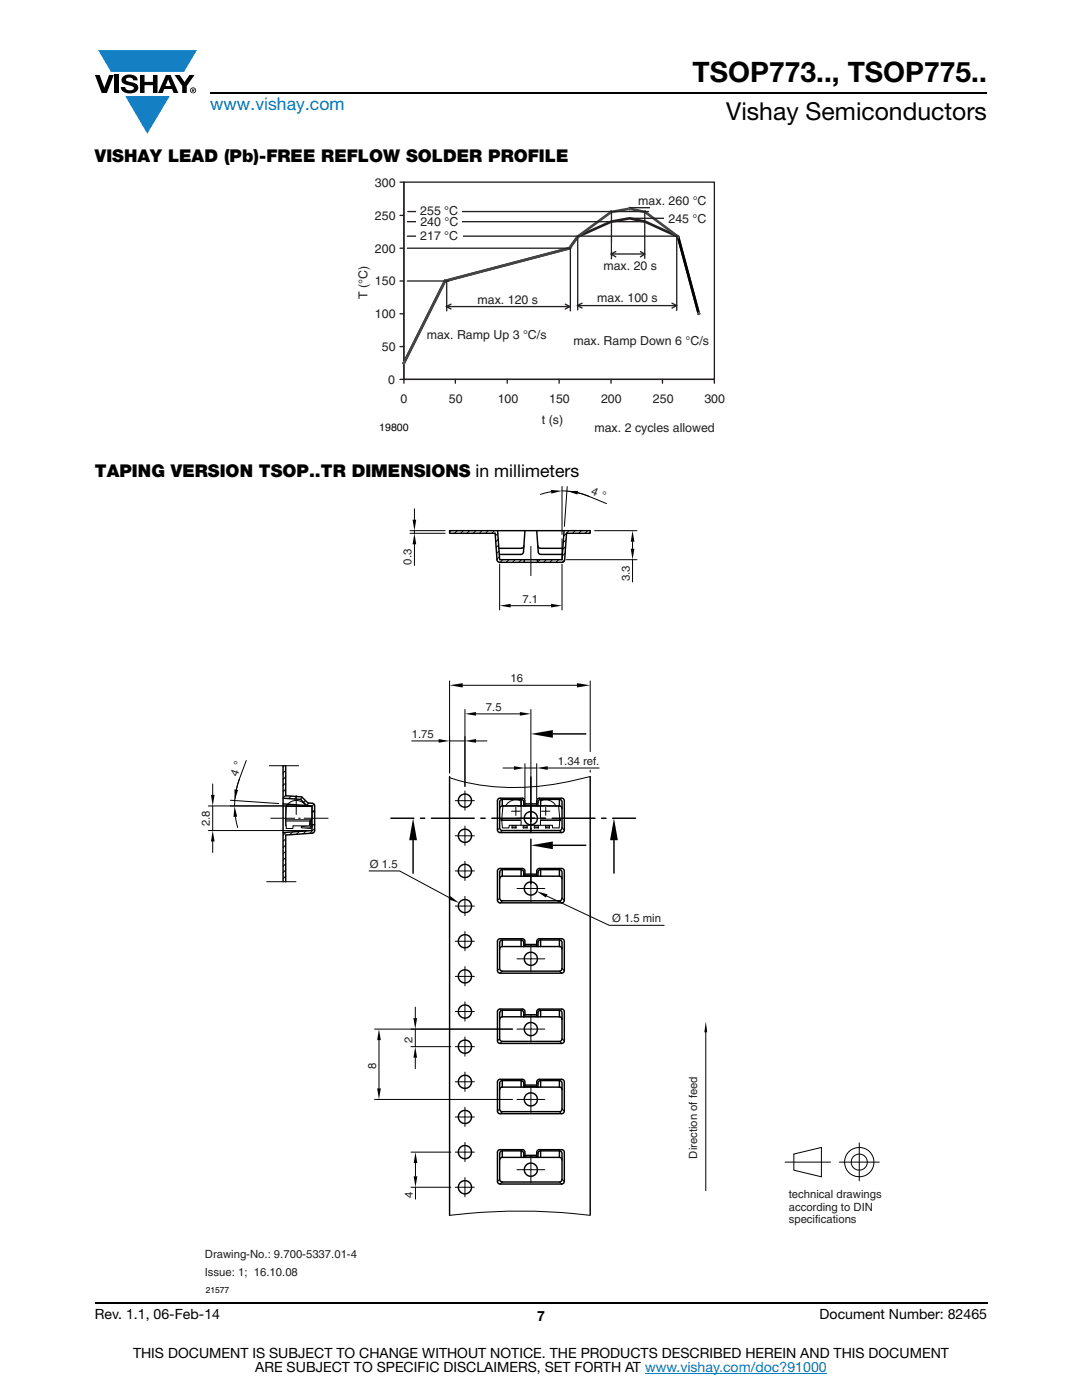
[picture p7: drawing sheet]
<svg xmlns="http://www.w3.org/2000/svg" width="216mm" height="279mm" viewBox="0 0 216 279" stroke-linecap="round" stroke-linejoin="round" font-family="sans-serif">
<g fill="#147fc3">
<path d="M19.6 10h19.7l-2.6 4.3h-1.1h-13.5z"/>
<path d="M25 19.2h8.9l-4.5 7.5z"/>
</g>
<g fill="#000">
<path d="M18.9 15h1l.9 2.5 1-2.5h.9l-1.4 3.6h-1zM22.9 15h.9v3.6h-.9zM24.6 15.3a2.1 2.1 0 0 1 2.8 .3l.1 .4h-.9a.79 .79 0 0 0-.7-.5 .79 .79 0 0 0-.8 .4l.3 .3 1 .2a1.08 1.08 0 0 1 1.2 1 1.08 1.08 0 0 1-1.1 1.2 1.73 1.73 0 0 1-2.4-1.2h.9a.96 .96 0 0 0 .8 .6 .96 .96 0 0 0 .9-.4 1.31 1.31 0 0 0-1.2-.6 1.03 1.03 0 0 1-1.1-.6 1.03 1.03 0 0 1 .2-1.1zM27.9 15h.9v1.3h1.7v-1.3h.9v3.6h-.9v-1.6h-1.7v1.6h-.9zM34.8 15h1.1l.9 1.4 1-1.4h1l-1.5 2.2v1.4h-.9v-1.4z"/>
<path d="M33.6 15.9l.5 1.3h-1.1zM33.1 15l-1.6 3.6h1l.3-.8h1.5l.3 .8h1l-1.6-3.6z"/>
<path d="M38.4 17.8h.2v.2h-.2zM38.3 17.7v.7h.1v-.3l.4 .3-.2-.3 .2-.2-.1-.2z"/>
<path d="M38.1 18a.46 .46 0 0 1 .9 0 .46 .46 0 0 1-.9 0zM37.9 18a.6 .6 0 0 0 1.2 0 .6 .6 0 0 0-1.2 0z"/>
</g>
<path d="M42 18.6h155M18.9 260h178.1" fill="none" stroke="#000" stroke-width=".36"/>
<path d="M128.7 274h36.3" fill="none" stroke="#007ec4" stroke-width=".2"/>
<path d="M71.2 35.2h73.5v51.6h-73.5z" fill="#fff"/>
<path d="M80.6 36.3h61.9M80.6 56.1h61.9M80.6 49.5h61.9M80.6 43h61.9M80.6 69.2h61.9M80.6 62.6h61.9" fill="none" stroke="#fff" stroke-width=".26"/>
<g fill="none" stroke="#231f20" stroke-width=".26">
<path d="M79.8 36.3l.8 .1v40.1M80.6 36.4h61.9v39.3h-61.9zM79.8 56.1h.8M79.8 49.5h.8M79.8 43h.8M79.8 75.7h62.7v.8M79.8 69.2h.8M79.8 62.6h.8M90.9 75.7v.8M101.2 75.7v.8M111.6 75.7v.8M121.9 75.7v.8"/>
<path d="M132.2 75.7v.8"/>
</g>
<path d="M139.4 62.6l-4.1-15.4-6.6-3-3.1-.6-3.7 .6-6.6 3-1.7 2.3-24.8 6.6-8.2 16.3" fill="none" stroke="#231f20" stroke-width=".53"/>
<path d="M135.3 47.2l-6.6-4.9-3.1-.7-3.7 .7-6.6 4.9-1.7 2.3-24.8 6.6-8.2 16.3" fill="none" stroke="#434445" stroke-width=".53"/>
<path d="M135.3 47.2l4.1 15.4" fill="none" stroke="#000" stroke-width=".53"/>
<path d="M80.6 72.2l.2 .2-.2 .2-.3-.2z" fill-rule="evenodd" fill="#57585a"/>
<path d="M80.6 72.2l.2 .2-.2 .2-.3-.2z" fill="none" stroke="#57585a" stroke-width=".26"/>
<path d="M88.8 55.8l.2 .3-.2 .2-.2-.2z" fill-rule="evenodd" fill="#57585a"/>
<path d="M88.8 55.8l.2 .3-.2 .2-.2-.2z" fill="none" stroke="#57585a" stroke-width=".26"/>
<path d="M113.6 49.2l.3 .3-.3 .2-.2-.2z" fill-rule="evenodd" fill="#57585a"/>
<path d="M113.6 49.2l.3 .3-.3 .2-.2-.2z" fill="none" stroke="#57585a" stroke-width=".26"/>
<path d="M115 47.2l.3-.2 .2 .2-.2 .3z" fill-rule="evenodd" fill="#57585a"/>
<path d="M115 47.2l.3-.2 .2 .2-.2 .3z" fill="none" stroke="#57585a" stroke-width=".26"/>
<path d="M121.9 42l.2 .3-.2 .2-.2-.2z" fill-rule="evenodd" fill="#57585a"/>
<path d="M121.9 42l.2 .3-.2 .2-.2-.2z" fill="none" stroke="#57585a" stroke-width=".26"/>
<path d="M125.6 41.4l.3 .2-.3 .3-.2-.3z" fill-rule="evenodd" fill="#57585a"/>
<path d="M125.6 41.4l.3 .2-.3 .3-.2-.3z" fill="none" stroke="#57585a" stroke-width=".26"/>
<path d="M128.7 42l.2 .3-.2 .2-.2-.2z" fill-rule="evenodd" fill="#57585a"/>
<path d="M128.7 42l.2 .3-.2 .2-.2-.2z" fill="none" stroke="#57585a" stroke-width=".26"/>
<path d="M135.3 47l.3 .2-.3 .3-.2-.3z" fill-rule="evenodd" fill="#57585a"/>
<path d="M135.3 47l.3 .2-.3 .3-.2-.3z" fill="none" stroke="#57585a" stroke-width=".26"/>
<path d="M139.4 62.3l.3 .3-.3 .2-.2-.2z" fill-rule="evenodd" fill="#57585a"/>
<path d="M139.4 62.3l.3 .3-.3 .2-.2-.2z" fill="none" stroke="#57585a" stroke-width=".26"/>
<path d="M81.3 56.1h8.3M81.3 49.5h32.6M81.3 44.2h47.6M81.4 42.2h48M125.7 43.6h10.5M125.7 41.5h10.5" fill="none" stroke="#231f20" stroke-width=".26"/>
<g fill="#fff">
<path d="M83 41.4h9v1.5h-9z"/>
<path d="M83 43.6h9.1v1.4h-9.1z"/>
<path d="M132.4 42.8h4.4v1.4h-4.4z"/>
<path d="M129.7 40.8h7.8v1.5h-7.8z"/>
</g>
<path d="M89.1 56.1v5.9M113.8 49.4v12.6M115.3 47.2v14.7M135 47.1v14.9M89 61.2h24.7M90 60.7l-1 .5 1 .5M112.8 60.7l.9 .5-.9 .5M115.2 61h19.8M116.1 60.5l-.9 .5 .9 .5M134.1 60.5l.9 .5-.9 .5" fill="none" stroke="#231f20" stroke-width=".26"/>
<path d="M121.1 59h8.9v1.5h-8.9z" fill="#fff"/>
<path d="M81.3 47.1h54" fill="none" stroke="#231f20" stroke-width=".26"/>
<path d="M83 46.4h9.3v1.4h-9.3z" fill="#fff"/>
<path d="M121.9 50.7h6.8M122 42.2v9.5M122.9 50.2l-1 .5 1 .6M127.8 50.2l.9 .5-.9 .6M128.7 42.3v9.3" fill="none" stroke="#231f20" stroke-width=".26"/>
<g fill="#fff">
<path d="M122.2 48.6h6.2v1.4h-6.2z"/>
<path d="M39.9 96.8h136.1v161.7h-136.1z"/>
</g>
<g fill="none" stroke="#000" stroke-width=".29">
<path d="M89.7 105.9h28.1v.5h-4.8l-.3 5.3-.4 .5h-12.6l-.3-.1-.2-.4-.4-5.3h-9.1zM99.3 105.9l.4 5.8h12.4l.5-5.8M104.5 108.9l-.2 .4-.3 .1h-4.5M104.6 111.7v.5M104.7 105.9l-.2 4.3-.3 .4h-4.6M107.1 105.9l.3 4.3 .2 .4h4.6M107.2 111.7v.5M107.3 108.9l.1 .3 .4 .2h4.5M56.5 159.3l3.5 .2 1.2 1.3M56.5 152.8v23.2M57 152.8v6l3.2 .2 1.2 1.2 1.1 .1 .2 .2 .1 5.3-.2 .4-.3 .1-5.3 .3v9.4M89.7 155v87.5"/>
<path d="M100.2 159.5v1.3M100.2 159.5h3.8M104 159.5l.5 .4v.9h2.6M104 159.5v1.3M105.9 155.1v8.9M107.9 159.5l-.3 .1-.2 .3v.9h-.3M107.9 159.5v1.3M107.9 159.5h3.7M110.3 146.5h6.6M111.6 159.5v1.3M111.6 159.5l.3 .1 .2 .5v5.1l-.2 .4-.3 .2-11.7-.2-.2-.4v-5.1l.1-.3 .4-.3M117.8 155v87.4"/>
<path d="M56.5 160.4l5.8 .4v5l-5.8 .4M62.3 164.6h.5M62.3 162h.5M78 163.3h4.6M82.4 167.7v6.6M83.9 163.3h.9M86.1 163.3h8.5M95.9 163.3h.9M98.1 163.3h8.6M100.2 174.9l-.4 .2-.1 .3M100.2 160.8l-.4 .3-.1 .3M100.2 174.9h11.4"/>
<path d="M100.2 160.8h11.4M100.2 173.6h3.8M100.2 173.6v1.3M104 173.6l.3 .1 .2 .2v1l2.6-.1M104 173.6v1.3M104.7 174.5h2.4M104.7 160.4h2.4M104.7 174.8v-1.1l-.3-.4-4.9 .1-.2 .4v5.9l.2 .4 12.6 .1 .4-.2 .1-6.2-.2-.4-4.9-.1-.4 .4v1.1M104.7 160.8v-1.1l-.3-.4-4.9 .1-.2 .4v5.8l.2 .5 12.6 .1 .4-.3 .1-6.1-.2-.4-4.9-.1-.4 .4v1.1M105.9 165.3v.9M105.9 167.5v8.9M107.9 173.6l-.3 .1-.2 .2v1l-.3-.1"/>
<path d="M107.9 173.6h3.7M107.9 173.6v1.3M108 163.3h.9M110.2 163.3h8.5M110.3 168.7h6.6M111.6 174.9l.3 .1 .2 .4M111.6 160.8l.3 .1 .2 .5M111.6 173.6l.3 .1 .2 .4v5.1l-.2 .5-.3 .1h-11.5l-.4-.6v-5.1l.1-.3 .4-.2M111.6 173.6v1.3M120.1 163.3h.8M122.3 163.3h4.5M122.5 167.7v6.6"/>
<path d="M100.2 188.9l-.4 .2-.1 .3M100.2 188.9h11.4M100.2 187.6l-.4 .2-.1 .3v5.2l.1 .3 .4 .2 11.7-.1 .2-.4v-5.2l-.2-.4-.3-.1M100.2 187.6v1.3M100.2 187.6h3.8M104 187.6l.5 .4v.9l2.6-.1M104 187.6v1.3M104.7 188.5h2.4M104.7 188.8v-1.1l-.3-.3h-4.9l-.2 .5v5.8l.2 .4 12.6 .1 .4-.2 .1-6.1-.2-.5h-4.9l-.4 .3v1.1M107.9 187.6l-.3 .1-.2 .3v.9l-.3-.1M107.9 187.6v1.3M107.9 187.6h3.7"/>
<path d="M111.6 188.9l.4 .2 .1 .3M111.6 187.6v1.3M100.2 202.9l-.4 .2-.1 .3M100.2 217l-.4 .2-.1 .3M100.2 202.9h11.4M100.2 217h11.4M100.2 201.6l-.4 .2-.1 .3v5.2l.1 .3 .4 .2h11.6l.3-.5v-5.2l-.2-.4-.3-.1M100.2 215.7l-.4 .2-.1 .3v5.1l.1 .3 .4 .3 11.7-.1 .2-.5v-5.1l-.2-.4-.3-.1M100.2 201.6v1.3M100.2 215.7v1.3M100.2 201.6h3.8M100.2 215.7h3.8"/>
<path d="M104 201.6l.3 .1 .2 .3v.9h2.6M104 215.7l.5 .3v1l2.6-.1M104 201.6v1.3M104 215.7v1.3M104.7 202.5h2.4M104.7 216.6h2.4M104.7 202.9v-1.2l-.3-.3-4.9 .1-.2 .4v5.8l.2 .4 12.6 .1 .4-.2 .1-6.1-.2-.4-4.9-.1-.4 .3v1.2M104.7 216.9v-1.1l-.3-.4-4.9 .1-.2 .4 .1 6.2 .4 .2h12.3l.4-.2 .1-6.2-.2-.4-4.9-.1-.4 .4v1.1M107.9 201.6l-.3 .1-.2 .3v.9h-.3M107.9 215.7l-.3 .1-.2 .2v1l-.3-.1M107.9 201.6v1.3M107.9 215.7v1.3"/>
<path d="M107.9 201.6h3.7M107.9 215.7h3.7M111.6 202.9l.3 .1 .2 .4M111.6 217h.3l.2 .5M111.6 201.6v1.3M111.6 215.7v1.3M100.2 231l-.4 .2-.1 .3M100.2 231h11.4M100.2 229.7l-.4 .2-.1 .3v5.2l.1 .3 .4 .2 11.7-.1 .2-.4v-5.2l-.2-.4-.3-.1M100.2 229.7v1.3M100.2 229.7h3.8M104 229.7l.3 .1 .2 .3v.9l2.6-.1"/>
<path d="M104 229.7v1.3M104.7 230.6h2.4M104.7 230.9v-1.1l-.3-.3-4.6-.1-.4 .2-.1 6.2 .2 .4 12.6 .1 .4-.2 .1-6.1-.1-.4-.4-.2-4.6 .1-.4 .3v1.1M107.9 229.7l-.3 .1-.2 .3v.9l-.3-.1M107.9 229.7v1.3M107.9 229.7h3.7M111.6 231l.3 .1 .2 .4M111.6 229.7v1.3"/>
<circle cx="92.8" cy="159.8" r="1.31"/>
<circle cx="92.8" cy="173.8" r="1.32"/>
<circle cx="92.8" cy="166.8" r="1.32"/>
<circle cx="105.9" cy="163.3" r="1.32"/>
<circle cx="105.9" cy="177.3" r="1.31"/>
<circle cx="92.8" cy="180.8" r="1.32"/>
<circle cx="92.8" cy="187.8" r="1.31"/>
<circle cx="92.8" cy="194.9" r="1.31"/>
<circle cx="105.9" cy="191.4" r="1.31"/>
<circle cx="92.8" cy="201.9" r="1.32"/>
<circle cx="92.8" cy="208.9" r="1.32"/>
<circle cx="92.8" cy="215.9" r="1.32"/>
<circle cx="105.9" cy="205.4" r="1.32"/>
<circle cx="105.9" cy="219.4" r="1.31"/>
<circle cx="92.8" cy="236.9" r="1.32"/>
<circle cx="92.8" cy="229.9" r="1.32"/>
<circle cx="92.8" cy="222.9" r="1.31"/>
<circle cx="105.9" cy="233.4" r="1.32"/>
</g>
<g fill="none" stroke="#000" stroke-width=".2">
<path d="M110 98.1l-2.2 .6M112.1 98l2.8 .2 2.5 .8M112.1 97.1v9.6M113.2 97.1l-.6 7.9M115.3 98.3l2.1 .7M117.4 99l3.6 1.5M81.8 105.9h7M81.8 106.4h7M82.7 101.5v2.2M82.7 105.9v.5M82.7 108.6v4.2M90 105.9l-.3 .3"/>
<path d="M91.2 105.9l-.5 .5M92.5 105.9l-.6 .5M93.7 105.9l-.5 .5M94.9 105.9l-.5 .5M96.2 105.9l-.5 .5M97.4 105.9l-.5 .5M98.6 105.9l-.5 .5M99.3 106.5l-.5 .5M99.4 107.6l-.5 .5M99.5 108.8l-.5 .5M99.6 110l-.5 .4M99.7 111.1l-.5 .5"/>
<path d="M99.7 112.6v9.1M100.3 111.7l-.5 .5M101.5 111.7l-.5 .5M102.8 111.7l-.5 .5M104 111.7l-.5 .5M105.9 109v5.9M107.7 111.7l-.5 .5M109 111.7l-.5 .5M110.2 111.7l-.5 .5M111.5 111.7l-.6 .5M112.1 107.5v4.2M112.1 112.6v9.1"/>
<path d="M112.7 111.7l-.5 .5M112.8 110.4l-.6 .6M112.9 109.1l-.6 .5M113 107.7l-.6 .6M113 111.7h14.1M113.5 105.9l-1 1.1M114.8 105.9l-.6 .5M116 105.9l-.5 .5M117.3 105.9l-.6 .5M118.6 105.9h8.5M126.2 108.1v1.4M126.2 111.7v4.4"/>
<path d="M89.7 135.9v18.4M92.3 136.8h22.8M101.9 120.9h8.1M117.8 135.9v14.1M42.4 156.5v2.1M46 159.7l9.6 .7M47.8 155.5a16 16 0 0 0-1 5.3M47.8 155.5l-.6 2.1M49.1 151.8l-1.3 3.7M53.7 152.8h5.9M56.7 152.8l-.2 .3M57 155l-.5 .5"/>
<path d="M57 156.3l-.5 .5M57 157.5l-.5 .5M57 158.7l-.5 .6M57 153.8l-.5 .5M58.1 158.9l-.5 .5M59.1 158.8v3.8M59.3 159l-.5 .5M60.3 159.1l-.4 .4M60.9 159.8l-.3 .3M82.2 147.9h5.3M89.7 147.9h3.1M90.8 159.8h3.9"/>
<path d="M92.8 141.6v15.4M92.8 157.8v3.9M95 147.9h2.2M95 142.5h8.7M100.4 153.3h2.2M104.7 153.3h2.4M104.7 152.4v7M105.9 159.8v5.7M105.9 141.6v18M107.1 152.4v7M109.3 153.3h10.3M117.8 155a51.4 51.4 0 0 1-24.8 1.1l-3.3-.9"/>
<path d="M117.8 153.7v.4M41.6 165.8h19.8M42.4 160.8v5M42.4 167.9v2.2M47 163l.4 2.2M53.2 176h5.9M54 163.3h4.8M57 171.1l-.5 .6M57 172.4l-.5 .5M57 173.6l-.5 .5M57 174.8l-.5 .6M57 167.4l-.5 .5"/>
<path d="M57 168.6l-.5 .6M57 169.9l-.5 .5M57 163.6h5v.3h-5M57 163.6v.3M57 163.9l.1 1.4h1.3l.1-.5h3.2l.2-.9 .1 1.2-1.8-.2-.1 .3M57 163.9l.1 .9M57.1 166.1l-.6 .6M57.1 161h-.1v2.6M57.1 161l-.1 2.6M57.1 161a2.23 2.23 0 0 1 2-1.3 2.23 2.23 0 0 1 2 1.3M57.1 161h5.2v2.6h-.3M58.4 166l-.6 .6"/>
<path d="M59.6 163.3h.3M59.7 165.9l-.5 .6M60.7 163.3h4.8M61.1 165.8l-.6 .6M61.7 160.3l-.5 .4M62 163.7l.2 .2v1.3l-.3 .1-1.8-.1M62.3 160.8h-20.7M62.3 164.6h.1M62.7 160.5l-.4 .4M62.8 161.6l-.4 .4M62.8 165.3l-1 1M73.6 173.8h6.1l10 5.4"/>
<path d="M90.8 166.8h3.9M92.8 164.9v3.8M92.8 171.9v3.8M92.8 178.9v3.8M94.7 173.8h-3.9M99.7 179.2l-.4 .5M99.7 165.2l-.4 .4M100 163.5h.1v.2h-.1zM100.1 163.5v.2M100.1 163.7h3.9v1h-2.4v.5h-1.3zM100.2 179.8l-.4 .4M100.2 165.8l-.4 .4"/>
<path d="M100.4 160.8l2.4-.1 1.2 .1v2.7h-3.9zM100.9 160.8a2.28 2.28 0 0 1 3.1-.9v.9h4.4l.4-.1 2.7 .1 .2 2.7h-3.9v-3.6a2.26 2.26 0 0 1 3.1 .9M102.1 161.9h.8v.9M102.2 164.7v.5h.8v-.1h-.8M102.2 164.8h.8v.3M102.9 161v.9h.9M103 164.7v.1M103.2 177.3h2.7v2.6M103.2 163.3h2.7v2.6M104 164.7h6.2v.5h1.4l.1-1.5h-3.9v1M104.4 164.7v.5h.8v-.1h-.8M104.4 164.8h.8"/>
<path d="M105.2 164.7v.4M105.9 174.5v2.8h2.8M105.9 160.5v2.8h2.8M106.6 165.1h.8v.1M106.6 164.7v.1M106.6 165.1v.1h.8M107.4 164.8v.3M107.4 164.7v.1h-.8v.3M108 161.9h.9v.8M108.9 164.7v.5h.7v-.1h-.7M108.9 164.8h.7v.3M108.9 161v.9h.8"/>
<path d="M109.1 178.8l12.5 5.9h10.9M109.6 164.7v.1M111.6 179.8l.5 .4M111.6 165.8l.5 .4M111.7 163.5v.2M111.7 163.5h.2v.2h-.2zM112.1 179.2l.5 .5M112.1 165.2l.5 .4M90.8 194.9h3.9M92.8 185.9v3.8M92.8 192.9v3.9M92.8 199.9v3.9"/>
<path d="M94.7 187.8l-3.9 .1M94.7 180.8h-3.9M99.7 193.3l-.4 .4M100.2 193.8l-.4 .4M103.2 191.4h2.7v2.5M105.9 188.6v2.8h2.8M111.6 193.8l.5 .4M112.1 193.3l.5 .4M74.7 205.4h27.6M74.7 219.4h27.6M75.6 207.6v9.6M82 208.9h8"/>
<path d="M82.9 201v2.2M82.9 205.4v3.5M82.9 211.1v2.2M90.8 201.9h3.9M92.8 207v3.8M92.8 214v3.8M94.7 208.9h-3.9M94.7 215.9h-3.9M99.7 207.3l-.4 .4M100.2 207.8l-.4 .4M103.2 205.4h2.7v2.6M103.2 219.4h2.7v2.6"/>
<path d="M105.9 202.6v2.8h2.8M105.9 216.6v2.8h2.8M111.6 207.8l.5 .4M112.1 207.3l.5 .4M140.8 206v31.6M82 236.9h8M82 229.9h8M82.9 232.1v2.7M82.9 236.9v2.4M90.8 236.9h3.9M90.8 222.9h3.9M92.8 221v3.8"/>
<path d="M92.8 228v3.8M92.8 235v3.9M94.7 229.9h-3.9M99.7 221.3l-.4 .4M99.7 235.4l-.4 .4M100.2 221.9l-.4 .4M100.2 235.9l-.4 .4M103.2 233.4h2.7v2.6M105.9 230.7v2.7h2.8M111.6 221.9l.5 .4M111.6 235.9l.5 .4M112.1 221.3l.5 .4"/>
<path d="M112.1 235.4l.5 .4M156.7 231.9h9M158.4 230.3l5.5-1.3v5.9l-5.5-1.4zM167.5 231.9h8M171.5 228.1v7.6M89.7 242.5a116.2 116.2 0 0 1 28.1 0"/>
<circle cx="171.5" cy="231.9" r="2.93"/>
<circle cx="171.5" cy="231.9" r="1.61"/>
</g>
<g fill="#000">
<path d="M109.9 97.8l2.2 .2-2.1 .5zM113.1 98h2.2l-.1 .7zM82.3 103.7h.8l-.4 2.2zM82.7 106.4l.4 2.2h-.8zM126.2 105.9l.4 2.2h-.7zM125.9 109.5h.7l-.4 2.2zM89.7 136.8l2.6-.5v.9zM99.7 120.9l2.2-.4v.7zM110 120.5l2.1 .4-2.1 .3zM115.1 136.3l2.7 .5-2.7 .4zM42.1 158.6h.7l-.4 2.2zM46.8 157.5l.7 .1-.7 2.2z"/>
<path d="M87.5 147.5l2.2 .4-2.2 .3zM92.8 147.9l2.2-.4v.7zM92.8 142.5l2.2-.4v.7zM102.6 152.9l2.1 .4-2.1 .3zM103.7 142.1l2.2 .4-2.2 .3zM105.9 146.5l4.4-.8v1.5zM107.1 153.3l2.2-.4v.7zM42.4 165.8l.4 2.1h-.7zM46.8 160.8l.5 2.2h-.7zM82.4 163.3l.8 4.4h-1.6zM89.9 178.8l1.7 1.4-2.1-.7zM105.9 168.7l4.4-.8v1.6z"/>
<path d="M107.1 177.9l2.1 .6-.3 .6zM122.5 163.3l.8 4.4h-1.6zM75.3 217.2h.7l-.4 2.2zM75.6 205.4l.4 2.2h-.7zM82.9 208.9l.3 2.2h-.7zM82.5 203.2h.7l-.3 2.2zM140.8 203.8l.3 2.2h-.6zM82.9 229.9l.4 2.2h-.8zM82.5 234.8h.8l-.4 2.1z"/>
</g>
<text font-size="5.6" x="138.2" y="16.4">TSOP773.., TSOP775..</text>
<text font-size="4.9" x="144.9" y="24">Vishay Semiconductors</text>
<text font-size="3.5" fill="#007ec4" x="42" y="21.9">www.vishay.com</text>
<g font-size="3.5">
<text x="18.9" y="32.3">VISHAY LEAD (Pb)-FREE REFLOW SOLDER PROFILE</text>
<text x="18.9" y="95.1">TAPING VERSION TSOP..TR DIMENSIONS in millimeters</text>
</g>
<g font-size="2.8">
<text x="18.9" y="263.3">Rev. 1.1, 06-Feb-14</text>
<text x="107.2" y="263.6">7</text>
<text x="163.6" y="263.3">Document Number: 82465</text>
<text x="26.5" y="271">THIS DOCUMENT IS SUBJECT TO CHANGE WITHOUT NOTICE. THE PRODUCTS DESCRIBED HEREIN AND THIS DOCUMENT</text>
<text x="50.9" y="273.8">ARE SUBJECT TO SPECIFIC DISCLAIMERS, SET FORTH AT www.vishay.com/doc?91000</text>
</g>
<g font-size="2.5" fill="#231f20">
<text x="74.8" y="37.3">300</text>
<text x="127.4" y="40.9">max. 260 °C</text>
<text x="74.8" y="43.9">250</text>
<text x="83.9" y="43">255 °C</text>
<text x="83.9" y="47.9">217 °C</text>
<text x="83.9" y="45.2">240 °C</text>
<text x="133.4" y="44.5">245 °C</text>
<text x="74.8" y="50.4">200</text>
<text x="120.4" y="53.8">max. 20 s</text>
<text x="73.3" y="59.7" transform="rotate(-90 73.3 59.7)">T (°C)</text>
<text x="74.8" y="56.9">150</text>
<text x="74.8" y="63.5">100</text>
<text x="95.3" y="60.7">max. 120 s</text>
<text x="119.2" y="60.3">max. 100 s</text>
<text x="76.2" y="70">50</text>
<text x="85.2" y="67.7">max. Ramp Up 3 °C/s</text>
<text x="114.4" y="68.8">max. Ramp Down 6 °C/s</text>
<text x="77.5" y="76.6">0</text>
<text x="79.9" y="80.3">0</text>
<text x="89.6" y="80.3">50</text>
<text x="99.3" y="80.3">100</text>
<text x="109.6" y="80.3">150</text>
<text x="119.9" y="80.3">200</text>
<text x="130.3" y="80.3">250</text>
<text x="140.6" y="80.3">300</text>
<text x="108.1" y="84.7">t (s)</text>
<text x="118.6" y="86.3">max. 2 cycles allowed</text>
</g>
<g font-size="2.3" fill="#231f20">
<text x="117.9" y="98.6" transform="rotate(22 117.9 98.6)">4 °</text>
<text x="82.1" y="112.7" transform="rotate(-90 82.1 112.7)">0.3</text>
<text x="125.7" y="116" transform="rotate(-90 125.7 116)">3.3</text>
<text x="104.3" y="120.4">7.1</text>
<text x="101.9" y="136.2">16</text>
<text x="97" y="141.9">7.5</text>
<text x="82.2" y="147.3">1.75</text>
<text x="47.4" y="155" transform="rotate(-70 47.4 155)">4 °</text>
<text x="111.3" y="152.7">1.34 ref.</text>
<text x="41.9" y="164.9" transform="rotate(-90 41.9 164.9)">2.8</text>
<text x="73.8" y="173.3">Ø 1.5</text>
<text x="122.1" y="183.9">Ø 1.5 min</text>
<text x="82.3" y="208.1" transform="rotate(-90 82.3 208.1)">2</text>
<text x="75.1" y="213.4" transform="rotate(-90 75.1 213.4)">8</text>
<text x="139.1" y="231.2" transform="rotate(-90 139.1 231.2)">Direction of feed</text>
<text x="82.4" y="239.1" transform="rotate(-90 82.4 239.1)">4</text>
<text x="157.4" y="239.1">technical drawings</text>
<text x="157.4" y="244.1">specifications</text>
<text x="157.4" y="241.6">according to DIN</text>
<text x="40.9" y="251.1">Drawing-No.: 9.700-5337.01-4</text>
<text x="40.9" y="254.7">Issue: 1; 16.10.08</text>
</g>
<text font-size="2.1" fill="#040503" x="75.7" y="86.1">19800</text>
<text font-size="1.7" x="41" y="258.1">21577</text>
</svg>
